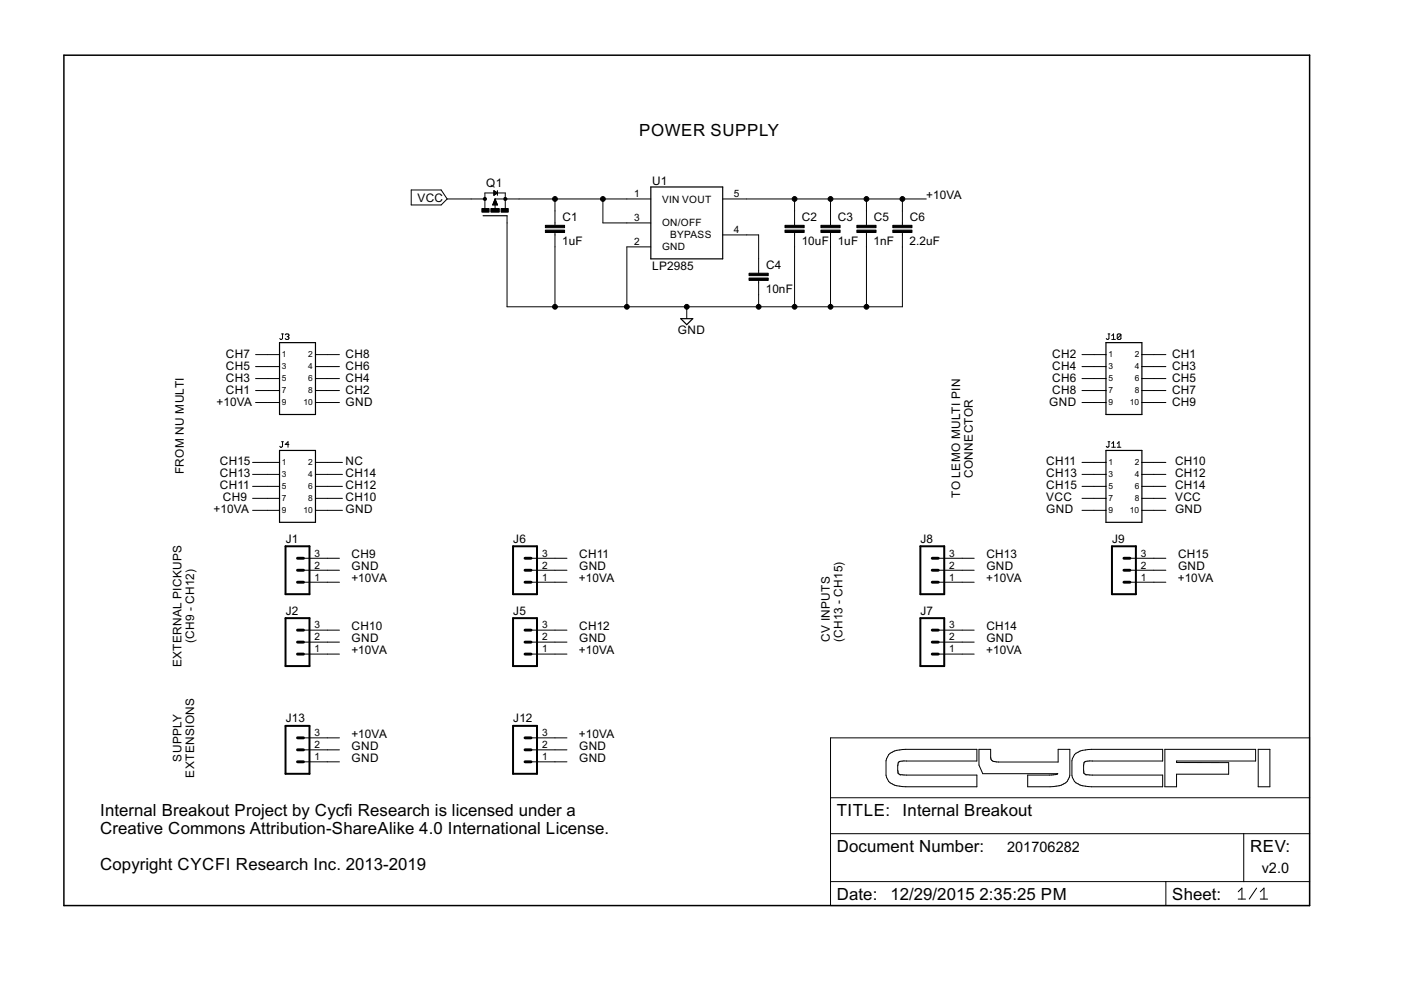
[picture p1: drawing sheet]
<svg xmlns="http://www.w3.org/2000/svg" width="297mm" height="210mm" viewBox="0 0 297 210" stroke-linecap="round" stroke-linejoin="round" font-family="sans-serif">
<g fill="none" stroke="#000" stroke-width=".21">
<path d="M87.2 40.3h6.3l1.3 1.9-1.3 1.3h-6.3zM94.8 42.2h8M104.5 43.4h1M104.5 43.3h.9M104.6 43.2h.8M104.6 43.1h.7M104.7 42.9h.6M104.7 42.8h.5M104.7 40.4l.8 .5-.8 .5zM104.7 41.4h.1M104.7 41.2h.3M104.7 41.1h.5"/>
<path d="M104.7 41h.6M104.7 40.9h.7M104.7 40.7h.5M104.7 40.6h.4M104.7 40.5h.2M104.8 42.7h.4M104.8 42.6h.3M104.8 40.9h-2v3.3M104.9 42.4h.2M104.9 42.3h.1M105 42.2l.5 1.3h-1zM105 42.2v2.1"/>
<path d="M105.5 40.4v1M105.5 40.9h1.6v3.3M107.5 45.7v19.3h83.8v-15.7M117.7 42.2v5.6M117.7 49.3v15.7M127.8 42.2v5.1h10.2M138 42.2h-33M138 52.3h-5.1v12.7M153.2 42.2h43.2M153.2 49.8h7.6v8.1M160.8 59.5v5.5M168.5 42.2v5.6"/>
<path d="M168.5 49.3v15.7M176.1 42.2v5.6M176.1 49.3v15.7M183.7 42.2v5.6M183.7 49.3v15.7M191.3 42.2v5.6M54.2 75.2h5.1M54.2 77.7h5.1M59.7 70.8h.4M59.9 70.8v1l-.2 .2-.4-.2M60.5 71l.2-.2h.4l.2 .2-.2 .4M60.9 71.4h.2"/>
<path d="M61.1 71.4l.2 .2-.2 .4h-.4l-.2-.2M66.9 75.2h5.1M66.9 77.7h5.1M145.6 65v2.6M229.4 75.2h5.1M229.4 77.7h5.1M234.9 70.8h.4M235.1 70.8v1l-.2 .2-.4-.2M235.7 72h.8M235.7 71.2l.4-.4v1.2M237.7 71v.8l-.2 .2h-.4l-.2-.2M237.7 71l-.2-.2h-.4l-.2 .2v.8"/>
<path d="M237.7 71l-.8 .8M242.1 75.2h5.1M242.1 77.7h5.1M53.6 98h5.7M54.2 80.3h5.1M54.2 82.8h5.1M54.2 85.3h5.1M59.7 93.7h.4M59.9 93.7v.9l-.2 .2-.4-.2M61.3 94.2h-.8l.6-.5v1.1M66.9 80.3h5.1M66.9 82.8h5.1"/>
<path d="M66.9 85.3h5.1M66.9 98h5.7M229.4 80.3h5.1M229.4 82.8h5.1M229.4 85.3h5.1M229.4 98h5.1M234.9 93.7h.4M235.1 93.7v.9l-.2 .2-.4-.2M235.7 94.8h.8M235.7 94l.4-.3v1.1M236.9 94.8h.8M236.9 94l.4-.3v1.1"/>
<path d="M242.1 80.3h5.1M242.1 82.8h5.1M242.1 85.3h5.1M242.1 98h5.1M53.6 100.6h5.7M53.6 103.1h5.7M53.6 105.7h5.7M53.6 108.2h5.7M64.3 118.4h7.7M66.9 100.6h5.7M66.9 103.1h5.7M66.9 105.7h5.7"/>
<path d="M66.9 108.2h5.7M112.6 118.4h7.6M198.9 118.4h7.6M229.4 100.6h5.1M229.4 103.1h5.1M229.4 105.7h5.1M229.4 108.2h5.1M239.6 118.4h7.6M242.1 100.6h5.1M242.1 103.1h5.1M242.1 105.7h5.1M242.1 108.2h5.1"/>
<path d="M64.3 123.4h7.7M64.3 120.9h7.7M64.3 138.7h7.7M64.3 136.1h7.7M64.3 133.6h7.7M112.6 123.4h7.6M112.6 120.9h7.6M112.6 138.7h7.6M112.6 136.1h7.6M112.6 133.6h7.6M198.9 123.4h7.6M198.9 120.9h7.6"/>
<path d="M198.9 138.7h7.6M198.9 136.1h7.6M198.9 133.6h7.6M239.6 123.4h7.6M239.6 120.9h7.6M64.3 156.4h7.7M64.3 159h7.7M112.6 156.4h7.6M112.6 159h7.6M176.1 156.4h101.6v35.6h-101.6zM207.6 158.9h2.4v1.6a1.01 1.01 0 0 0 1.3 1l13 .1v-2.7h2.5v5.5a2.77 2.77 0 0 1-2.9 2.3l-6 .1v-2.5h5.1l1.2-.2-15.8-.1-.8-1.8zM247 158.9h19.2v2.5h-16.8v.3h11.1v2.4h-11.1v2.7h-2.4z"/>
<path d="M266.8 158.9h2.4v7.9h-2.4zM64.3 161.5h7.7M112.6 161.5h7.6M176.1 176.8h101.6M176.1 169.1h101.6M188.4 160l1.2-.8 1.7-.3h15.8v2.5h-15.8a.78 .78 0 0 0-1 1l.1 1.1a.73 .73 0 0 0 .9 .8h15.8v2.5h-15.8a3.5 3.5 0 0 1-3.3-1.9l-.1-.5v-3.1zM224.3 164l-.1 .1M227.8 160l1.2-.8 1.7-.3h15.8v2.5h-16.3l-.4 .4v1.7a.75 .75 0 0 0 .9 .8h15.8v2.5h-15.8a3.5 3.5 0 0 1-3.3-1.9l-.1-3.6zM263.7 176.8v10.1M176.1 186.9h101.6M247.2 186.9v5.1M262.5 189.1l.8-.8v2.3"/>
<path d="M262.5 190.6h1.6M266.4 188.3l-1.5 2.3M267.2 190.6h1.6M267.2 189.1l.8-.8v2.3"/>
</g>
<path d="M13.5 11.7h264.2v180.3h-264.2z" fill="none" stroke="#000" stroke-width=".32"/>
<path d="M138 39.6h15.2v15.3h-15.2zM102.4 45.7h5.1M59.3 72.6h7.6v15.3h-7.6zM144.3 67.6h2.6l-1.3 1.2zM234.5 72.6h7.6v15.3h-7.6zM59.3 95.5h7.6v15.2h-7.6zM234.5 95.5h7.6v15.2h-7.6z" fill="none" stroke="#000" stroke-width=".25"/>
<g fill="#000" stroke="#000" stroke-width=".21">
<circle cx="102.8" cy="42.2" r=".33"/>
<circle cx="107.1" cy="42.2" r=".33"/>
<circle cx="117.7" cy="42.2" r=".51"/>
<circle cx="127.8" cy="42.2" r=".51"/>
<circle cx="168.5" cy="42.2" r=".51"/>
<circle cx="176.1" cy="42.2" r=".51"/>
<circle cx="183.7" cy="42.2" r=".51"/>
<circle cx="191.3" cy="42.2" r=".51"/>
<circle cx="117.7" cy="65" r=".51"/>
<circle cx="132.9" cy="65" r=".51"/>
<circle cx="145.6" cy="65" r=".51"/>
<circle cx="160.8" cy="65" r=".51"/>
<circle cx="168.5" cy="65" r=".51"/>
<circle cx="176.1" cy="65" r=".51"/>
<circle cx="183.7" cy="65" r=".51"/>
</g>
<g fill="#000" stroke="#000" stroke-width=".21">
<path d="M102.2 44.2h1.5v.8h-1.5zM104.1 44.2h1.8v.8h-1.8zM106.2 44.2h1.6v.8h-1.6zM115.6 48.8h4.1v.5h-4.1zM115.6 47.8h4.1v.5h-4.1zM158.8 58.9h4.1v.6h-4.1zM158.8 57.9h4.1v.5h-4.1zM166.4 48.8h4.1v.5h-4.1zM166.4 47.8h4.1v.5h-4.1zM174.1 48.8h4v.5h-4zM174.1 47.8h4v.5h-4zM181.7 48.8h4v.5h-4z"/>
<path d="M181.7 47.8h4v.5h-4zM189.3 48.8h4.1v.5h-4.1zM189.3 47.8h4.1v.5h-4.1z"/>
</g>
<path d="M60.5 115.8h5.1v10.2h-5.1zM108.8 115.8h5.1v10.2h-5.1zM195.1 115.8h5.1v10.2h-5.1zM235.8 115.8h5v10.2h-5zM60.5 131.1h5.1v10.1h-5.1zM108.8 131.1h5.1v10.1h-5.1zM195.1 131.1h5.1v10.1h-5.1zM60.5 153.9h5.1v10.2h-5.1zM108.8 153.9h5.1v10.2h-5.1z" fill="none" stroke="#000" stroke-width=".42"/>
<g fill="none" stroke="#000" stroke-width=".61">
<path d="M63.1 118.4h1.2M111.3 118.4h1.3M197.7 118.4h1.2M238.3 118.4h1.3M63.1 120.9h1.2M63.1 123.4h1.2M63.1 133.6h1.2M63.1 136.1h1.2M63.1 138.7h1.2M111.3 120.9h1.3M111.3 123.4h1.3M111.3 133.6h1.3"/>
<path d="M111.3 136.1h1.3M111.3 138.7h1.3M197.7 120.9h1.2M197.7 123.4h1.2M197.7 133.6h1.2M197.7 136.1h1.2M197.7 138.7h1.2M238.3 120.9h1.3M238.3 123.4h1.3M63.1 156.4h1.2M63.1 159h1.2M111.3 156.4h1.3"/>
<path d="M111.3 159h1.3M63.1 161.5h1.2M111.3 161.5h1.3"/>
</g>
<g font-size="4">
<text x="135.5" y="28.8">POWER SUPPLY</text>
<text x="21.2" y="173">Internal Breakout Project by Cycfi Research is licensed under a</text>
<text x="177.4" y="173">TITLE: Internal Breakout</text>
<text x="21.2" y="176.8">Creative Commons Attribution-ShareAlike 4.0 International License.</text>
<text x="21.2" y="184.4">Copyright CYCFI Research Inc. 2013-2019</text>
<text x="177.4" y="180.6">Document Number:</text>
<text x="265" y="180.6">REV:</text>
<text x="177.4" y="190.7">Date: 12/29/2015</text>
<text x="207.7" y="190.7">2:35:25 PM</text>
<text x="248.5" y="190.7">Sheet:</text>
</g>
<g font-size="3.4">
<text x="213.5" y="180.6">201706282</text>
<text x="267.5" y="185">v2.0</text>
</g>
<g font-size="2.8">
<text x="103.1" y="39.6">Q1</text>
<text x="138.3" y="39.1">U1</text>
<text x="88.5" y="42.8">VCC</text>
<text x="119.2" y="46.9">C1</text>
<text x="170" y="46.9">C2</text>
<text x="177.6" y="46.9">C3</text>
<text x="185.3" y="46.9">C5</text>
<text x="192.9" y="46.9">C6</text>
<text x="196.4" y="42.2">+10VA</text>
<text x="119.2" y="52">1uF</text>
<text x="170" y="52">10uF</text>
<text x="177.6" y="52">1uF</text>
<text x="185.2" y="52">1nF</text>
<text x="192.8" y="52">2.2uF</text>
<text x="138.3" y="57.2">LP2985</text>
<text x="162.4" y="57">C4</text>
<text x="162.4" y="62.1">10nF</text>
<text x="143.7" y="70.7">GND</text>
<text x="47.9" y="75.8">CH7</text>
<text x="73.3" y="75.8">CH8</text>
<text x="223.1" y="75.8">CH2</text>
<text x="248.5" y="75.8">CH1</text>
<text x="47.9" y="83.4">CH1</text>
<text x="47.9" y="80.9">CH3</text>
<text x="47.9" y="78.4">CH5</text>
<text x="73.3" y="83.4">CH2</text>
<text x="73.3" y="80.9">CH4</text>
<text x="73.3" y="78.4">CH6</text>
<text x="223.1" y="80.9">CH6</text>
<text x="223.1" y="83.4">CH8</text>
<text x="223.1" y="78.4">CH4</text>
<text x="248.5" y="80.9">CH5</text>
<text x="248.5" y="83.4">CH7</text>
<text x="248.5" y="78.4">CH3</text>
<text x="45.9" y="86">+10VA</text>
<text x="73.3" y="86">GND</text>
<text x="222.5" y="86">GND</text>
<text x="248.5" y="86">CH9</text>
<text x="38.9" y="100.5" transform="rotate(-90 38.9 100.5)">FROM NU MULTI</text>
<text x="46.6" y="101.2">CH13</text>
<text x="46.6" y="98.7">CH15</text>
<text x="73.3" y="98.7">NC</text>
<text x="73.3" y="101.2">CH14</text>
<text x="206.2" y="101.3" transform="rotate(-90 206.2 101.3)">CONNECTOR</text>
<text x="221.8" y="98.7">CH11</text>
<text x="221.8" y="101.2">CH13</text>
<text x="249.1" y="98.7">CH10</text>
<text x="249.1" y="101.2">CH12</text>
<text x="46.6" y="103.8">CH11</text>
<text x="47.2" y="106.3">CH9</text>
<text x="73.3" y="106.3">CH10</text>
<text x="73.3" y="103.8">CH12</text>
<text x="203.6" y="105.6" transform="rotate(-90 203.6 105.6)">TO LEMO MULTI PIN</text>
<text x="221.8" y="106.3">VCC</text>
<text x="221.8" y="103.8">CH15</text>
<text x="249.1" y="106.3">VCC</text>
<text x="249.1" y="103.8">CH14</text>
<text x="45.3" y="108.8">+10VA</text>
<text x="73.3" y="108.8">GND</text>
<text x="221.8" y="108.8">GND</text>
<text x="249.1" y="108.8">GND</text>
<text x="60.6" y="115.1">J1</text>
<text x="74.5" y="118.4">CH9</text>
<text x="108.8" y="115.1">J6</text>
<text x="122.8" y="118.4">CH11</text>
<text x="195.2" y="115.1">J8</text>
<text x="209.1" y="118.4">CH13</text>
<text x="235.8" y="115.1">J9</text>
<text x="249.8" y="118.4">CH15</text>
<text x="74.5" y="123.4">+10VA</text>
<text x="74.5" y="120.9">GND</text>
<text x="122.7" y="123.4">+10VA</text>
<text x="122.8" y="120.9">GND</text>
<text x="209.1" y="123.4">+10VA</text>
<text x="209.1" y="120.9">GND</text>
<text x="249.7" y="123.4">+10VA</text>
<text x="249.8" y="120.9">GND</text>
<text x="60.6" y="130.3">J2</text>
<text x="108.8" y="130.3">J5</text>
<text x="195.2" y="130.3">J7</text>
<text x="41.2" y="136.3" transform="rotate(-90 41.2 136.3)">(CH9 - CH12)</text>
<text x="74.5" y="136.1">GND</text>
<text x="74.5" y="133.6">CH10</text>
<text x="122.8" y="136.1">GND</text>
<text x="122.8" y="133.6">CH12</text>
<text x="176" y="136.1" transform="rotate(-90 176 136.1)">CV INPUTS</text>
<text x="178.6" y="136.1" transform="rotate(-90 178.6 136.1)">(CH13 - CH15)</text>
<text x="209.1" y="136.1">GND</text>
<text x="209.1" y="133.6">CH14</text>
<text x="38.5" y="141.5" transform="rotate(-90 38.5 141.5)">EXTERNAL PICKUPS</text>
<text x="74.5" y="138.7">+10VA</text>
<text x="122.7" y="138.7">+10VA</text>
<text x="209.1" y="138.7">+10VA</text>
<text x="60.6" y="153.2">J13</text>
<text x="108.8" y="153.2">J12</text>
<text x="38.5" y="161.5" transform="rotate(-90 38.5 161.5)">SUPPLY</text>
<text x="74.5" y="156.5">+10VA</text>
<text x="74.5" y="159">GND</text>
<text x="74.5" y="161.5">GND</text>
<text x="122.7" y="156.5">+10VA</text>
<text x="122.8" y="159">GND</text>
<text x="122.8" y="161.5">GND</text>
<text x="41.2" y="164.9" transform="rotate(-90 41.2 164.9)">EXTENSIONS</text>
</g>
<g font-size="2.4">
<text x="134.5" y="41.8">1</text>
<text x="155.6" y="41.8">5</text>
<text x="134.5" y="46.9">3</text>
<text x="140.4" y="42.9">VIN VOUT</text>
<text x="134.5" y="52">2</text>
<text x="140.4" y="53.1">GND</text>
<text x="140.4" y="48">ON/OFF</text>
<text x="142.1" y="50.6">BYPASS</text>
<text x="155.6" y="49.4">4</text>
<text x="66.7" y="118">3</text>
<text x="114.9" y="118">3</text>
<text x="201.3" y="118">3</text>
<text x="241.9" y="118">3</text>
<text x="66.7" y="123.1">1</text>
<text x="66.7" y="120.5">2</text>
<text x="114.9" y="123.1">1</text>
<text x="114.9" y="120.5">2</text>
<text x="201.3" y="123.1">1</text>
<text x="201.3" y="120.5">2</text>
<text x="241.9" y="123.1">1</text>
<text x="241.9" y="120.5">2</text>
<text x="66.7" y="135.8">2</text>
<text x="66.7" y="133.2">3</text>
<text x="114.9" y="135.8">2</text>
<text x="114.9" y="133.2">3</text>
<text x="201.3" y="135.8">2</text>
<text x="201.3" y="133.2">3</text>
<text x="66.7" y="138.3">1</text>
<text x="114.9" y="138.3">1</text>
<text x="201.3" y="138.3">1</text>
<text x="66.7" y="161.2">1</text>
<text x="66.7" y="158.6">2</text>
<text x="66.7" y="156.1">3</text>
<text x="114.9" y="161.2">1</text>
<text x="114.9" y="158.6">2</text>
<text x="114.9" y="156.1">3</text>
</g>
<g font-size="2">
<text x="59.8" y="75.7">1</text>
<text x="65.4" y="75.7">2</text>
<text x="235" y="75.7">1</text>
<text x="240.6" y="75.7">2</text>
<text x="59.8" y="78.2">3</text>
<text x="59.8" y="80.8">5</text>
<text x="59.8" y="83.3">7</text>
<text x="65.4" y="83.3">8</text>
<text x="65.4" y="80.8">6</text>
<text x="65.4" y="78.2">4</text>
<text x="235" y="78.2">3</text>
<text x="235" y="80.8">5</text>
<text x="235" y="83.3">7</text>
<text x="240.6" y="83.3">8</text>
<text x="240.6" y="80.8">6</text>
<text x="240.6" y="78.2">4</text>
<text x="59.8" y="85.9">9</text>
<text x="64.3" y="85.9">10</text>
<text x="235" y="85.9">9</text>
<text x="239.6" y="85.9">10</text>
<text x="59.8" y="98.6">1</text>
<text x="59.8" y="101.1">3</text>
<text x="65.4" y="101.1">4</text>
<text x="65.4" y="98.6">2</text>
<text x="235" y="98.6">1</text>
<text x="235" y="101.1">3</text>
<text x="240.6" y="101.1">4</text>
<text x="240.6" y="98.6">2</text>
<text x="59.8" y="103.6">5</text>
<text x="59.8" y="106.2">7</text>
<text x="65.4" y="106.2">8</text>
<text x="65.4" y="103.6">6</text>
<text x="235" y="103.6">5</text>
<text x="235" y="106.2">7</text>
<text x="240.6" y="106.2">8</text>
<text x="240.6" y="103.6">6</text>
<text x="59.8" y="108.7">9</text>
<text x="64.3" y="108.7">10</text>
<text x="235" y="108.7">9</text>
<text x="239.6" y="108.7">10</text>
</g>
</svg>
